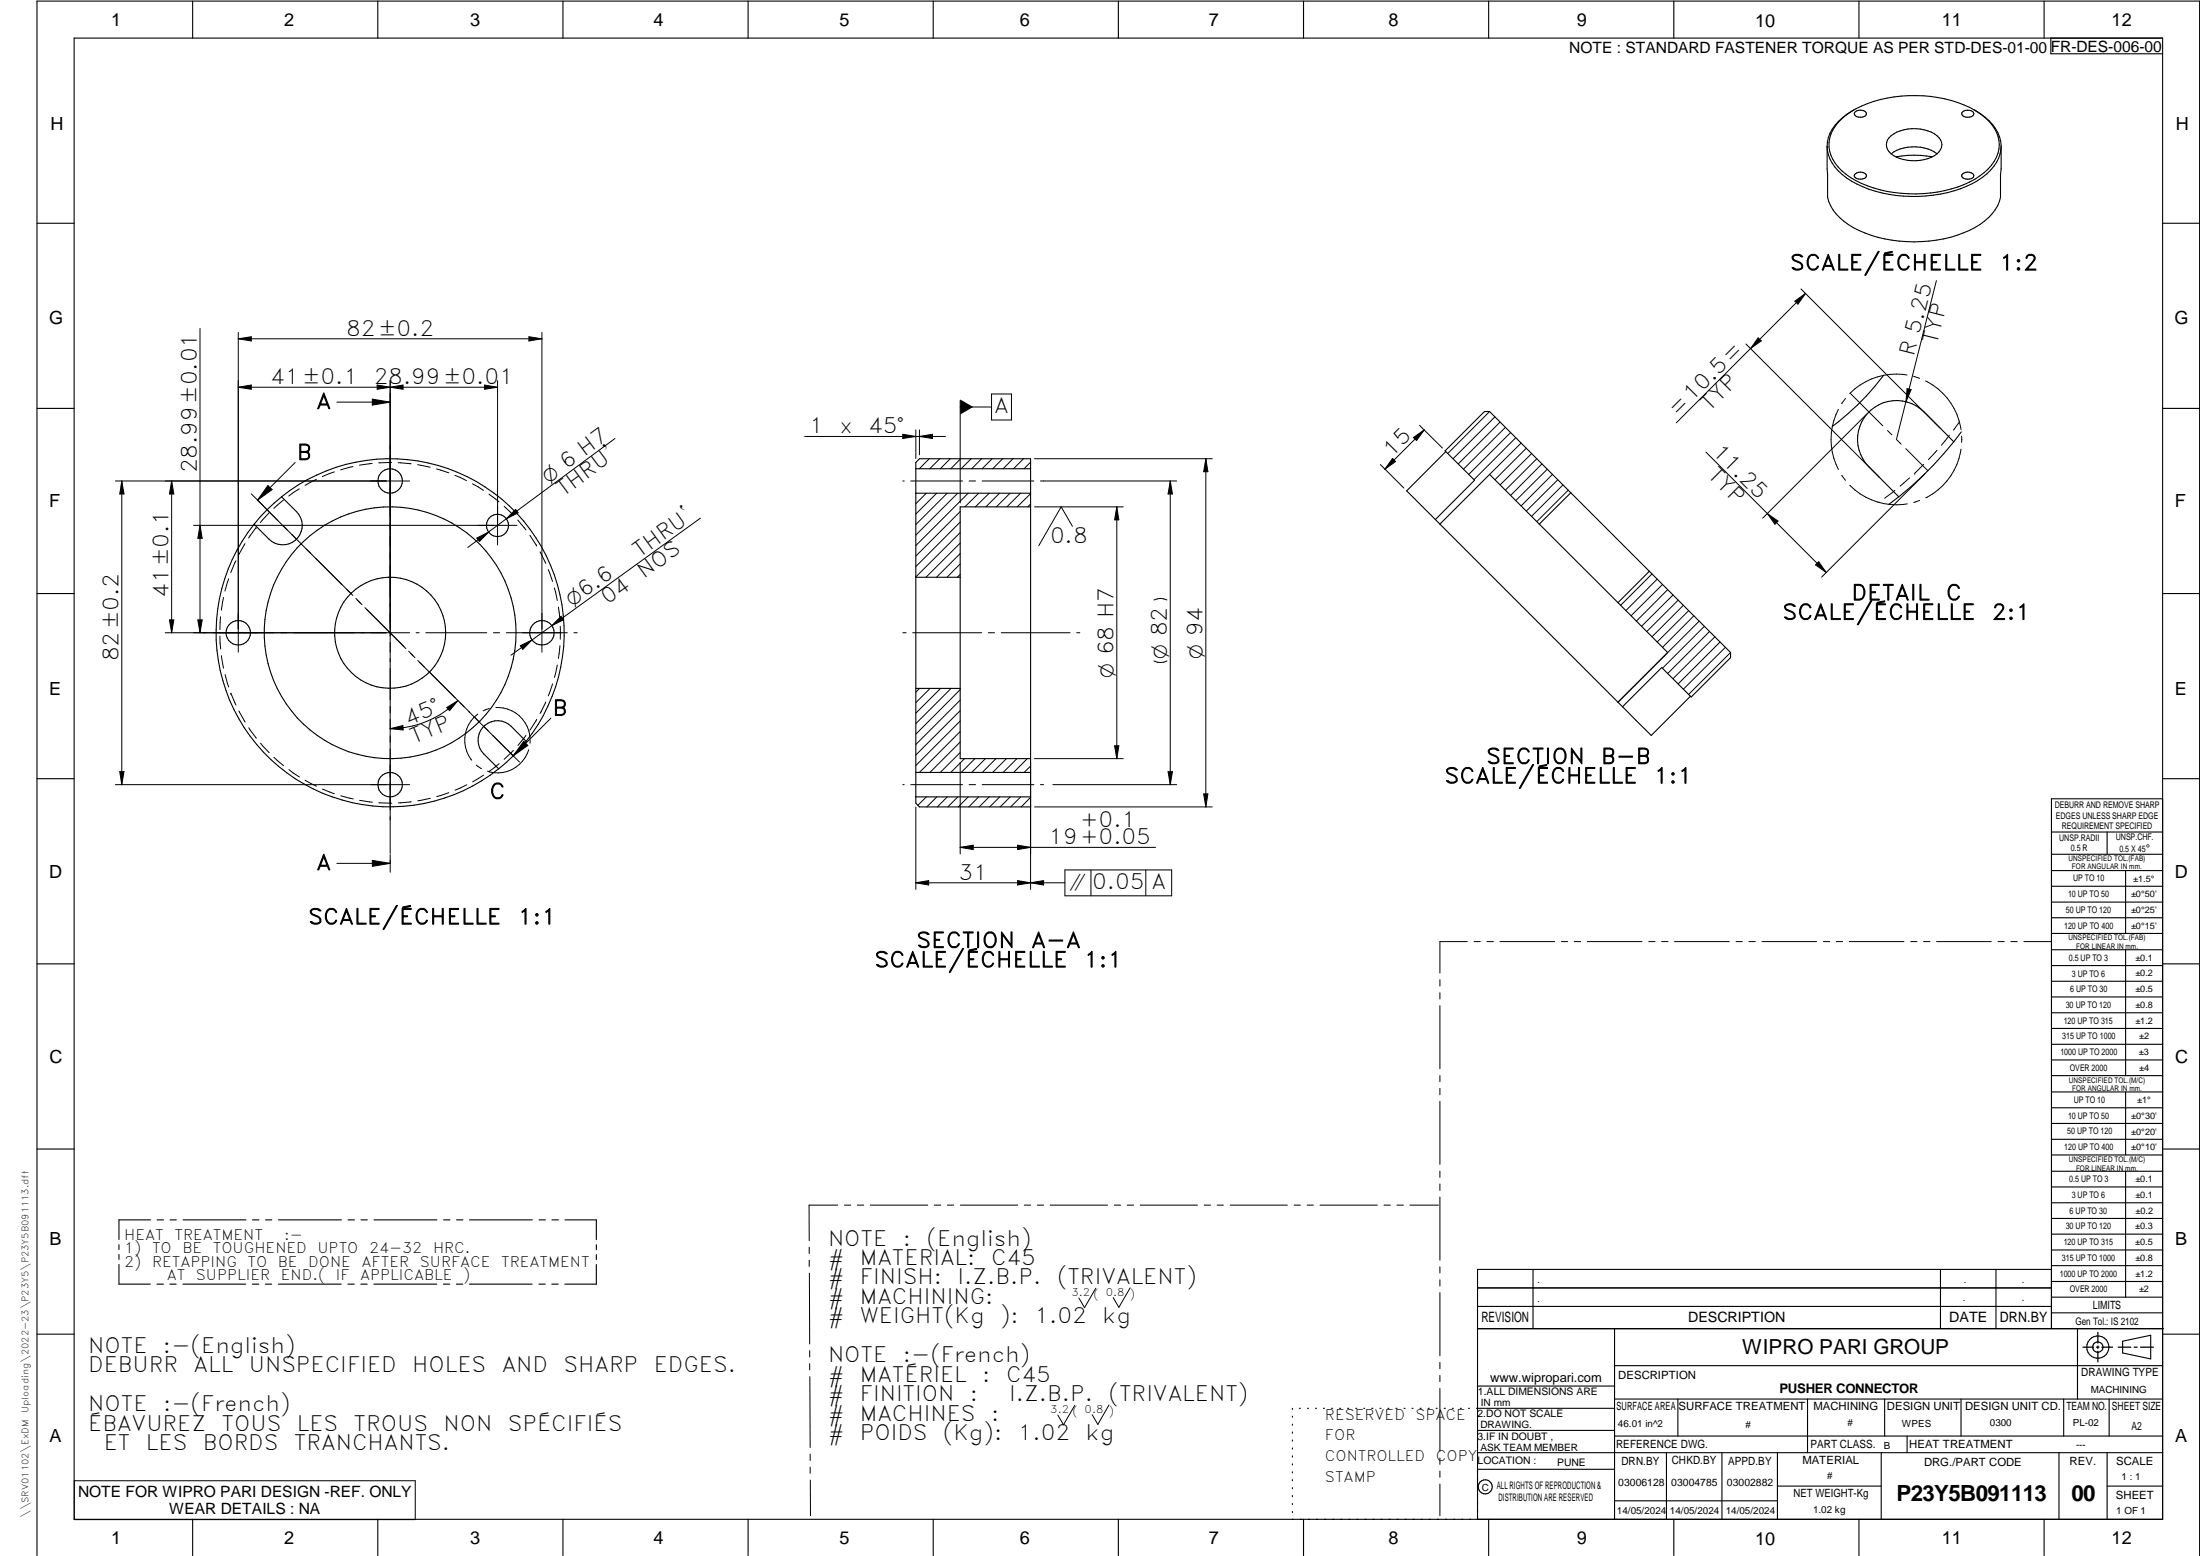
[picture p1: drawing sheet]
<svg xmlns="http://www.w3.org/2000/svg" width="594mm" height="420mm" viewBox="0 0 594 420" stroke-linecap="round" stroke-linejoin="round" font-family="sans-serif">
<g fill="none" stroke="#000" stroke-width=".3">
<path d="M20 10.3h564v400h-564zM52 .3v10M102 .3v10M152 .3v10M202 .3v10M252 .3v10M302 .3v10M352 .3v10M402 .3v10M452 .3v10M502 .3v10M552 .3v10"/>
<path d="M553.8 10.3v4.2h30.2M496.4 33a26.1 26.1 0 0 1 17-7 33.1 33.1 0 0 1 21.2 4.6 10.3 10.3 0 0 1 5.2 9.6 12.4 12.4 0 0 1-6.5 8.2 35.7 35.7 0 0 1-33.6-.4 11 11 0 0 1-5.8-9.5 9.2 9.2 0 0 1 2.5-5.5zM500.6 29.7a14.2 14.2 0 0 0-6.9 7.4l-.3 2.4M501.1 30.1a2.01 2.01 0 0 1 2.9 .6 1.94 1.94 0 0 1-3.2 .3l-.1-.3zM510.1 37.2a10.6 10.6 0 0 1 12.3-1 3.2 3.2 0 0 1 2 2.9 3.2 3.2 0 0 1-2 2.9 11.4 11.4 0 0 1-11.7-.5 2.96 2.96 0 0 1-.6-4.3zM530 30.1a2.01 2.01 0 0 1 3 .6 1.94 1.94 0 0 1-3.2 .3l-.1-.3zM533.1 29.7a12.4 12.4 0 0 1 7.3 9.5 10.6 10.6 0 0 1-5.1 8.7 34 34 0 0 1-23.2 4.9 27.1 27.1 0 0 1-15.7-6.7 9.6 9.6 0 0 1-3-6.6M540.4 39.5l-.2 13.8a13 13 0 0 1-6.9 8.2 36.9 36.9 0 0 1-32.8 0 13 13 0 0 1-7-8.2l-.1-13.8M501.1 46.9a1.94 1.94 0 0 1 2.9 .6 1.93 1.93 0 0 1-3.3 0zM521.8 42.3l-1.6-.2a27.8 27.8 0 0 0-8.3 .2M523.1 41.5a11.1 11.1 0 0 0-12.4 0M530 46.9a1.94 1.94 0 0 1 3 .6 1.93 1.93 0 0 1-3.3 0z"/>
<path d="M10 60.3h10M584 60.3h10M10 110.3h10M508.6 101.3a66.9 66.9 0 0 1-13.8 13.8M527.6 119.3l-8-8.1a10.5 10.5 0 0 0-14.9 0 10.5 10.5 0 0 0 0 14.9l8 8.1M527.6 119.3a93.5 93.5 0 0 1-14.9 14.9M529.6 116.6l-2 2.7M584 110.3h10M76 134.2a47 47 0 0 1 62.6 3.4 47 47 0 0 1 3.5 62.6M76 134.2a46 46 0 0 0-7.4 7.4M76 134.2l4.1 4a5.3 5.3 0 0 1 0 7.4 5.3 5.3 0 0 1-7.5 0l-4-4M247.3 126.6h31"/>
<path d="M247.3 133.2h31M248.3 123.9h30v94h-30l-1-1v-92zM278.3 136.9h-19v68h19M390.4 121.9l-10.5 10.6 8.9 9M424.2 133.1l-8.5 8.4M512.7 134.2l-2.6 2M68.6 141.6a47 47 0 0 0 3.5 62.5 47 47 0 0 0 62.6 3.5M247.3 155.9h12M387.6 140.3l10.6-10.6-8-7.9 10.6-10.7h1.4l43.2 43.2M388.8 141.5l13.4-13.4 34.7 34.6M388.8 141.5l48.1 48.1M445.4 154.3l-8.5 8.4"/>
<path d="M445.4 154.3l21.9 21.9v1.4l-10.6 10.6-8-7.9-10.6 10.5M10 160.3h10M436.9 162.7l13.4 13.5-13.4 13.4M584 160.3h10M247.3 185.9h12M436.9 189.6l1.2 1.2M456.5 188l-10.6 10.6-7.8-7.8M10 210.3h10M142.1 200.2a46 46 0 0 1-7.4 7.4M142.1 200.2l-4.1-4.1a5.3 5.3 0 0 0-7.4 .1 5.3 5.3 0 0 0 0 7.4l4.1 4M247.3 208.6h31M247.3 215.2h31"/>
<path d="M584 215.7h-30v143.1M584 210.3h10M554 224.7h30M554 230.7h30M554 235.1h30M554 239.3h30M569 224.7v6M574 235.1v17M554 243.6h30M554 247.8h30M554 252.1h30M554 256.5h30"/>
<path d="M574 256.5v33.9M10 260.3h10M554 260.7h30M554 265h30M554 269.2h30M554 273.5h30M554 277.7h30M584 260.3h10M554 282h30M554 286.2h30M554 290.4h30M554 294.9h30"/>
<path d="M554 299.1h30M574 294.9v17M10 310.3h10M554 303.4h30M554 307.6h30M554 311.9h30M554 316.3h30M574 316.3v34M584 310.3h10M32.1 336.1v1.3M32.1 338.8v1.3M40.6 329.4h-8.5v5.3"/>
<path d="M42.4 329.4h1.7M45.9 329.4h1.7M49.4 329.4h17M68.2 329.4h1.7M71.7 329.4h1.7M75.2 329.4h17M94 329.4h1.7M97.5 329.4h1.7M101 329.4h17M119.8 329.4h1.7M123.3 329.4h1.7M126.8 329.4h17"/>
<path d="M145.6 329.4h1.7M149 329.4h1.8M152.6 329.4h8.4v5.3M161 336.1v1.3M161 338.8v1.3M554 320.5h30M554 324.8h30M554 329h30M554 333.2h30M554 337.5h30M32.1 341.4v5.4h8.5M42.4 346.8h1.7"/>
<path d="M45.9 346.8h1.7M49.4 346.8h17M68.1 346.8h1.8M71.7 346.8h1.7M75.2 346.8h17M93.9 346.8h1.8M97.4 346.8h1.7M101 346.8h16.9M119.8 346.8h1.6M123.2 346.8h1.8M126.7 346.8h17M145.5 346.8h1.7"/>
<path d="M149 346.8h1.7M161 341.5v5.3h-8.5M399 358.8h185.2M399 352.8h155M399 347.8h155M414 342.8v16M436 358.8v51.5M524 342.8v16M539 342.8v16M554 341.8h30M554 346h30M554 350.3h30"/>
<path d="M554 354.5h30M554 342.8h-155v67.5M561 358.8v19M10 360.3h10M399 374.3h37M436 377.8h148M453.1 377.8v10M488.1 377.8v14.5M508.9 377.8v10M529.5 377.8v10M557.3 377.8v10M569.5 377.8v10"/>
<path d="M573.2 362.2l7.6-1.6v6.3l-7.6-1.6zM584 368.8h-148M584 360.3h10M349 380.3v.3M349 382.4v.3M349 384.6v.3M349 386.7v.3M349 388.8v.3M349 391v.3M349 393.1v.3M349 395.3v.3M349 397.4v.3"/>
<path d="M349 399.5v.3M350.9 380.3h.2M353.1 380.3h.2M355.2 380.3h.3M357.4 380.3h.3M359.6 380.3h.3M361.7 380.3h.3M363.9 380.3h.3M366.1 380.3h.3M368.3 380.3h.2M370.4 380.3h.3M372.6 380.3h.3"/>
<path d="M374.8 380.3h.3M376.9 380.3h.4M379.1 380.3h.3M381.3 380.3h.3M383.4 380.3h.4M385.6 380.3h.3M387.8 380.3h.3M390 380.3h.3M392.2 380.3h.3M394.3 380.3h.3M396.5 380.3h.3M398.7 380.3h37.3"/>
<path d="M399 396.7h37M399 392.3h185M399 386.2h37M436 387.8h148M450 392.3v18M465 392.3v18M480 392.3v18M508 392.3v18M515 387.8v4.5M556 392.3v18M569 392.3v18M52 410.3v9.7"/>
<path d="M102 410.3v9.7M152 410.3v9.7M202 410.3v9.7M252 410.3v9.7M302 410.3v9.7M349 401.7v.3M349 403.8v.4M349 406v.3M349 408.1v.3M352 410.3v9.7M402 410.3v9.7M436 405.3h44"/>
<path d="M452 410.3v9.7M480 401.3h28M502 410.3v9.7M552 410.3v9.7M569 401.3h15M10 420v-419.7h584v419.7"/>
<circle cx="105.3" cy="129.9" r="3.3"/>
<circle cx="134.3" cy="141.9" r="3"/>
<circle cx="64.3" cy="170.9" r="3.3"/>
<circle cx="105.3" cy="170.9" r="34"/>
<circle cx="105.4" cy="170.9" r="15"/>
<circle cx="146.3" cy="170.9" r="3.3"/>
<circle cx="105.3" cy="211.9" r="3.3"/>
<circle cx="566.5" cy="363.7" r="1.39"/>
<circle cx="566.5" cy="363.8" r="3"/>
<circle cx="401.1" cy="401.5" r="1.9"/>
</g>
<g fill="none" stroke="#000" stroke-width=".27">
<path d="M486.3 78l37.6 37.6M487.5 79.2l-34.8 35M522.9 75.8l-10.8 42.9 1.3 1.2M54 88.7v82.2M64.3 91.5h82M64.3 91.5l3.6-.6v1.2zM64.3 89.7v86.4M142.8 90.9l3.5 .6-3.5 .6zM146.3 89.7v86.4M471.5 92.9l36 36M474.8 91.2l.8 .8-2.9 2.1zM484.7 81.3l2.8-2.1-2 2.9z"/>
<path d="M64.3 104.6l3.6-.6v1.1zM64.3 104.6h70.1M91 108.6h14.4M100.5 107.8l4.9 .8-4.9 .8zM101.8 104l3.6 .6-3.6 .5zM105.4 102.8v127.7M105.4 104.6l3.4-.6v1.1zM130.8 104l3.6 .6-3.6 .5zM134.4 102.8v44.4M166.1 118.4l-39.8 29.4M217.3 117.9h38M243.8 117.3l3.5 .6-3.5 .5z"/>
<path d="M247.3 116.1v7.7M248.3 116.1v6.7M248.3 117.9l3.5-.6v1.1zM259.3 108.2v27.6M259.3 109.9h8.5M267.8 106.4h5.3v7h-5.3zM381.7 118.2l2.9-2.1-2.1 2.9zM383.3 114.9l6.2 6.1M384.6 116.1l-10.6 10.6M402.2 111.1l-11.3 11.4M403.7 112.6l-11.3 11.3M405.1 114l-11.3 11.3"/>
<path d="M406.5 115.4l-11.3 11.3M407.9 116.8l-11.3 11.3M409.3 118.2l-11.3 11.3M410.8 119.6l-8.6 8.5M496.4 110.5a17.6 17.6 0 0 0 0 16.3M498.3 107.6l-1 1.4M499.6 106.2l-.1 .1M499.6 106.2l8.8 8.8M503.9 112l-27.9 27.9M509.7 116.2l1.2 1.2M515 101.3a17.6 17.6 0 0 0-15.4 4.9M515 104.9l1.1 .3-1.4 3.3z"/>
<path d="M516.7 101.6l1.7 .6M520 102.9a17.3 17.3 0 0 1 9.5 13.1M526.4 117.5l-2.2 2.7M529.1 113.9l-1.5 2.2M529.7 117.8v1.7M31.2 129.9h79.4M32.9 129.9v82M32.9 129.9l.6 3.5h-1.2zM46.3 129.9v41M46.3 129.9l.6 3.5h-1.1zM67.9 133.3l3.3 3.4M69.5 135l5.6 5.6"/>
<path d="M71.4 136.9l23.9 23.9M72.3 131.1l1.2 1.1-4 2.8zM72.6 138.5l-2.3 2.6M76.5 135l-2.6 2.3M79.7 124.9l-10.2 10.1M80.8 132l-2.8 1.9M85.4 129.5l-3 1.6M90.3 127.4l-3.3 1.3M95.3 126l-3.3 .9M100.5 125.1l-3.4 .5M105.7 124.9l-3.4 .1M107.5 124.9l3.5 .3"/>
<path d="M112.8 125.5l3.4 .7M117.9 126.6l3.3 1.1M122.8 128.4l3.2 1.4M127.6 130.6l2.9 1.8M132 133.4l2.7 2.1M136.1 136.7l2.5 2.4M139.2 137.5l.7 1-3.2 1.6zM189.1 139.9l-51.1 37M243.8 129.9h.4M245.9 129.9h14M250.1 133.2l-2.8 2.8M250.9 123.9l-2.7 2.7"/>
<path d="M252.9 133.2l-5.6 5.6M253.8 123.9l-2.7 2.7M255.8 133.2l-8.5 8.4M256.6 123.9l-2.7 2.7M258.6 133.2l-11.3 11.3M259.3 138.1l-12 12.1M259.4 123.9l-2.7 2.7M261.4 133.2l-14.1 14.1M261.7 129.9h1.7M262.2 123.9l-2.7 2.7M264.3 133.2l-3.7 3.7M265.1 123.9l-2.7 2.7"/>
<path d="M265.2 129.9h14M267.1 133.2l-3.7 3.7M267.9 123.9l-2.7 2.7M269.9 133.2l-3.7 3.7M270.8 123.9l-2.8 2.7M272.7 133.2l-3.6 3.7M273.6 123.9l-2.7 2.7M275.6 133.2l-3.7 3.7M276.4 123.9l-2.7 2.7M278.3 124.8l-1.8 1.8M278.3 136.1l-.8 .8M278.3 133.3l-3.6 3.6"/>
<path d="M279.4 136.9h23.9M279.4 123.9h48M281 129.9h36.7M301.6 136.9l.5 3.5h-1.1zM301.6 136.9v68M316 129.9l.6 3.5h-1.2zM316 129.9v82M325.6 123.9l.6 3.5h-1.2zM325.6 123.9v94M372.7 125.4l6.4 6.4M376 123.8l.8 .8-2.8 2.1zM412.2 121l-8.5 8.5"/>
<path d="M413.6 122.5l-8.5 8.4M415 123.9l-8.5 8.4M416.4 125.3l-8.5 8.5M417.8 126.7l-8.5 8.5M419.2 128.1l-8.4 8.5M420.7 129.5l-8.5 8.5M422.1 130.9l-8.5 8.5M423.5 132.3l-8.5 8.5M460.7 122.1l32.4 32.5M477.3 138.7l2.8 2-.8 .9zM497.4 128.4l.9 1.3M499.5 131.1a17.8 17.8 0 0 0 15.5 5"/>
<path d="M507.5 135.6l-.1 .1M511.7 132.4l-2.8 2.1M514.6 121.2l6 5.9M515.7 129l-2.6 2.3M517.1 127.8h.1M518.4 135.1l-1.6 .6M519.5 125.4l-2.4 2.4M519.8 127.9l-27.9 27.9M523.1 121.6l-2.4 2.5M529.5 121.3a17.3 17.3 0 0 1-9.5 13.1M52.3 141.9h87.3M54 141.9l.6 3.5h-1.2z"/>
<path d="M61.8 156.3l-1.1 3.3M63.7 151.4l-1.4 3.2M66.2 146.8l-1.7 3M69.1 142.5h.1M69.1 142.5l-2 2.8M78.8 144.3l1.2 1.2M82.7 148.3l1.2 1.1M93.6 159.1l1.2 1.2M128.8 145.3l3.1-1.6-2.5 2.5zM139.8 140.4l2.2 2.7M143.1 144.6l1.8 2.8M145.8 149l1.6 3.1"/>
<path d="M148 153.8l1.2 3.2M149.7 158.7l.8 3.4M259.3 155.1l-.8 .8M259.3 152.3l-3.6 3.6M259.3 141l-12 12M259.3 143.8l-12 12M259.3 146.6l-9.2 9.3M259.3 149.5l-6.4 6.4M289.6 142.1l-3.1-5.2-6 10.5M446.1 155l-8.5 8.4M447.5 156.4l-8.5 8.5M448.9 157.8l-8.5 8.5"/>
<path d="M450.3 159.2l-8.4 8.5M490.3 152.5l.8-.8 2 2.9zM44.6 170.9h66M45.8 167.4h1.1l-.6 3.5zM53.4 167.4h1.2l-.6 3.5zM59.4 171.8l.2 3.5M59.6 166.5l-.2 3.5M59.8 177l.6 3.4M60.4 161.3l-.6 3.5M96.1 161.6l1.2 1.2M96.5 162.1l1.2 1.2M98.5 164.1l11.1 11"/>
<path d="M110.4 175.9l1.1 1.2M110.9 176.4l1.1 1.2M112.3 170.9h.9M112.8 178.4l27.5 27.4M115 170.9h16.4M133.2 170.9h1.7M136.7 170.9h16.5M140.5 174.4l3.2-1.6-2.5 2.5zM150.5 179.6l-.8 3.3M150.8 163.9l.4 3.4M151.2 174.4l-.4 3.4M151.3 169.1v3.5"/>
<path d="M151.5 166.4l.7 .9-3.2 1.7zM155 170.9h.9M243.8 170.9h.9M246.5 170.9h18.6M266.9 170.9h1.7M270.4 170.9h18.6M290.7 170.9h.9M311.6 162a3.9 3.9 0 0 1 3.5 0M311.6 178.5a3.9 3.9 0 0 0 3.5 0M451.8 160.7l-8.5 8.4M453.2 162.1l-8.5 8.4M454.6 163.4l-8.5 8.6"/>
<path d="M456 164.9l-8.5 8.5M457.4 166.3l-8.5 8.5M458.8 167.7l-21.9 21.9M460.2 169.1l-11.3 11.3M461.6 170.5l-11.3 11.4M463.1 172l-11.3 11.3M464.5 173.4l-11.3 11.3M465.9 174.8l-11.3 11.3M467.3 176.2l-11.3 11.3M60.8 182.2l1 3.3M62.4 187.2h.1M62.4 187.2l1.3 3.2"/>
<path d="M64.5 192l1.7 3M67.2 196.5l2 2.8M105.4 196.8l3.4-.9 .1 1.2zM120.6 191.1l3-1.9-2.2 2.7zM123.6 189.2a26 26 0 0 1-18.2 7.6M128.1 193.6l1.2 1.3M129 192.8a8.8 8.8 0 0 0-1.6 12.5M130.6 196.1l1.2 1.2M132.1 191.3l-1.6 .6M133.9 191.1a8.8 8.8 0 0 1 9.3 8.4M142 198.6l-2.1 2.7M143.2 199.9l-.1 .8"/>
<path d="M144.9 194.2l-1.8 2.9M147.4 189.6l-1.6 3.1M148.8 193.9l-10.2 10.2M149.2 184.7l-1.2 3.2M248.3 185.9l-1 1M251.2 185.9l-3.9 3.8M254 185.9l-6.7 6.7M256.8 185.9l-9.5 9.5M259.3 186.2l-12 12M259.3 189.1l-12 11.9M259.3 191.9l-12 12M259.3 194.7l-12 12"/>
<path d="M259.3 197.5l-11 11.1M31.2 211.9h79.4M32.3 208.4h1.2l-.6 3.5zM70.4 200.7l2.3 2.5M73.9 204.5l2.7 2.3M78 207.8l2.8 2M82.4 210.7l3.1 1.6M87.1 213.1l3.2 1.2M92 214.9l3.4 .8M97.1 216.1l3.4 .5M102.3 216.7l3.5 .2M111 216.5l-3.4 .3"/>
<path d="M116.2 215.6l-3.4 .6M121.2 214l-3.3 1.1M126 211.9l-3.1 1.5M128.6 206.6l1.4 1M130.6 209.3l-3 1.8M134.8 206.2l-2.7 2.1M138 203.5l.6 .6M138.6 202.6l-2.5 2.4M141.4 200.2l1.1 1.1-3.9 2.8zM142.8 202.4a8.7 8.7 0 0 1-11.2 5.8M243.8 211.9h.4M245.9 211.9h14"/>
<path d="M247.3 217.9v22.3M250.1 215.2l-2.2 2.3M253 215.2l-2.7 2.7M255.8 215.2l-2.7 2.7M258.6 215.2l-2.7 2.7M259.3 200.4l-8.2 8.2M259.3 203.2l-5.4 5.4M259.3 205.9v24.7M260.5 204.9l-3.8 3.7M261.4 215.2l-2.6 2.7M261.7 211.9h1.7M263.3 204.9l-3.7 3.7"/>
<path d="M264.3 215.2l-2.7 2.7M265.2 211.9h14M266.1 204.9l-3.7 3.7M267.1 215.2l-2.7 2.7M268.9 204.9l-3.6 3.7M270 215.2l-2.8 2.7M271.8 204.9l-3.8 3.7M272.8 215.2l-2.7 2.7M274.6 204.9l-3.7 3.7M275.6 215.2l-2.7 2.7M277.4 204.9l-3.7 3.7M278.3 206.8l-1.7 1.8"/>
<path d="M278.3 215.3l-2.5 2.6M278.3 205.9v34.3M279.4 204.9h23.9M279.4 217.9h48M281 211.9h.8M284.3 211.9h33.4M301 201.4h1.1l-.5 3.5zM315.4 208.4h1.2l-.6 3.5zM325 214.4h1.2l-.6 3.5zM91 233.1h14.4M100.5 232.3l4.9 .8-4.9 .8zM105.4 230.8v4.7"/>
<path d="M247.3 238.4h40.3M247.3 238.4l3.5-.6v1.2zM259.3 228.8l3.5-.6v1.2zM259.3 228.8h52.7M274.8 237.8v1.2l7-1.2v1.2zM274.8 228.2l3.5 .6-3.5 .6zM287.6 234.9h28.8v7h-28.8zM294.6 234.9v7M309.4 234.9v7M396.2 254.3h-7.4v8.5M398.1 254.3h1.6M401.5 254.3h1.8"/>
<path d="M405 254.3h14.8M421.6 254.3h1.7M425.1 254.3h1.7M428.6 254.3h14.8M445.2 254.3h1.7M448.7 254.3h1.7M452.2 254.3h14.8M468.8 254.3h1.7M472.3 254.3h1.7M475.8 254.3h14.8M492.4 254.3h1.7M495.8 254.3h1.8"/>
<path d="M499.4 254.3h14.7M516 254.3h1.6M519.4 254.3h1.8M522.9 254.3h14.8M539.5 254.3h1.7M543 254.3h1.7M546.5 254.3h7.4M388.8 264.5v1.8M388.8 268.1v1.6M388.8 271.6v17M388.8 290.4v1.7M388.8 293.9v1.7"/>
<path d="M388.8 297.4v17M388.8 316.2v1.7M388.8 319.7v1.7M218.5 336.8v1.7M226.2 325.4h-7.7v9.6M228 325.4h1.7M231.5 325.4h1.7M235 325.4h15.5M252.3 325.4h1.7M255.8 325.4h1.7M259.3 325.4h15.5M276.6 325.4h1.7"/>
<path d="M280.1 325.4h1.7M283.6 325.4h15.5M300.9 325.4h1.7M304.4 325.4h1.7M307.9 325.4h15.5M325.2 325.4h1.7M328.7 325.4h1.7M332.2 325.4h15.4M349.5 325.4h1.6M353 325.4h1.7M356.4 325.4h15.5M373.7 325.4h1.7"/>
<path d="M377.2 325.4h1.8M380.7 325.4h7.7M388.8 323.2v17.1M218.5 340.3v1.7M218.6 343.8v19.1M295.9 347.9l-3 5.2-1.6-2.6M305.2 347.8l-3.1 5.2-1.5-2.6M388.8 342.1v1.6M388.8 345.6v1.7M388.8 349v17.1M218.6 364.7v1.7M218.6 368.2v1.7"/>
<path d="M218.7 371.7l.1 19.2M290.2 379.5l-3 5.2-1.5-2.6M299.5 379.4l-3 5.2-1.6-2.6M388.8 367.9v1.7M388.8 371.4v1.7M388.8 374.9v17M20.1 399.8h92v10.5h-92zM218.8 392.6v1.8M218.8 396.2v1.6M218.8 399.7l.1 9.6M388.8 393.7v1.7M388.8 397.2v1.7"/>
<path d="M388.8 400.7v8.6"/>
</g>
<path d="M566.5 359.7v3M562.5 363.8h2.9M566.1 363.8h.7M566.5 363.4v.7M566.5 364.9v2.8M567.6 363.8h2.9M572 363.8h3.4M576.3 363.8h.8M578 363.8h3.5" fill="none" stroke="#000" stroke-width=".34"/>
<g fill="#000">
<path d="M64.3 91.5l3.6-.6v1.2zM142.8 90.9l3.5 .6-3.5 .6zM474.8 91.2l.8 .8-2.9 2.1zM484.7 81.3l2.8-2.1-2 2.9zM64.3 104.6l3.6-.6v1.1zM100.5 107.8l4.9 .8-4.9 .8zM101.8 104l3.6 .6-3.6 .5zM105.4 104.6l3.4-.6v1.1zM130.8 104l3.6 .6-3.6 .5zM243.8 117.3l3.5 .6-3.5 .5zM248.3 117.9l3.5-.6v1.1zM259.3 107.9l3.5 2-3.5 2z"/>
<path d="M381.7 118.2l2.9-2.1-2.1 2.9zM515 104.9l1.1 .3-1.4 3.3zM32.9 129.9l.6 3.5h-1.2zM46.3 129.9l.6 3.5h-1.1zM72.3 131.1l1.2 1.1-4 2.8zM139.2 137.5l.7 1-3.2 1.6zM316 129.9l.6 3.5h-1.2zM325.6 123.9l.6 3.5h-1.2zM376 123.8l.8 .8-2.8 2.1zM54 141.9l.6 3.5h-1.2zM128.8 145.3l3.1-1.6-2.5 2.5zM301.6 136.9l.5 3.5h-1.1z"/>
<path d="M477.3 138.7l2.8 2-.8 .9zM490.3 152.5l.8-.8 2 2.9zM45.8 167.4h1.1l-.6 3.5zM53.4 167.4h1.2l-.6 3.5zM140.5 174.4l3.2-1.6-2.5 2.5zM151.5 166.4l.7 .9-3.2 1.7zM105.4 196.8l3.4-.9 .1 1.2zM120.6 191.1l3-1.9-2.2 2.7zM32.3 208.4h1.2l-.6 3.5zM141.4 200.2l1.1 1.1-3.9 2.8zM301 201.4h1.1l-.5 3.5zM315.4 208.4h1.2l-.6 3.5z"/>
<path d="M325 214.4h1.2l-.6 3.5zM100.5 232.3l4.9 .8-4.9 .8zM247.3 238.4l3.5-.6v1.2zM259.3 228.8l3.5-.6v1.2zM274.8 237.8l3.5 .6-3.5 .6zM274.8 228.2l3.5 .6-3.5 .6zM278.3 238.4l3.5-.6v1.2z"/>
</g>
<g font-size="6">
<text x="512.1" y="405.2">P23Y5B091113</text>
<text x="559.4" y="405.2">00</text>
</g>
<g font-size="5.7">
<text x="483.4" y="72.9">SCALE/ÉCHELLE</text>
<text x="539.9" y="72.9">1:2</text>
<text x="93.5" y="90.6">82±0.2</text>
<text x="523" y="93.3" transform="rotate(-76 523 93.3)">TYP</text>
<text x="516.8" y="96.3" transform="rotate(-76 516.8 96.3)">R 5.25</text>
<text x="73" y="103.7">41±0.1</text>
<text x="100.9" y="103.7">28.99±0.01</text>
<text x="85.4" y="110.4">A</text>
<text x="268.5" y="111.6">A</text>
<text x="452.9" y="112.7" transform="rotate(-45 452.9 112.7)">=10.5=</text>
<text x="461.6" y="111.3" transform="rotate(-45 461.6 111.3)">TYP</text>
<text x="218.5" y="117">1</text>
<text x="226.7" y="117">x</text>
<text x="234.5" y="117">45°</text>
<text x="80.2" y="124.2">B</text>
<text x="375.9" y="123.6" transform="rotate(-45 375.9 123.6)">15</text>
<text x="462.1" y="122.3" transform="rotate(45 462.1 122.3)">11.25</text>
<text x="53.1" y="127.8" transform="rotate(-90 53.1 127.8)">28.99±0.01</text>
<text x="460.9" y="128.5" transform="rotate(45 460.9 128.5)">TYP</text>
<text x="152.1" y="134.2" transform="rotate(-36 152.1 134.2)">THRU'</text>
<text x="283.5" y="146.5">0.8</text>
<text x="172.7" y="150.7" transform="rotate(-36 172.7 150.7)">THRU`</text>
<text x="45.5" y="161.4" transform="rotate(-90 45.5 161.4)">41±0.1</text>
<text x="173.9" y="156.4" transform="rotate(-36 173.9 156.4)">NOS</text>
<text x="164.1" y="163.4" transform="rotate(-36 164.1 163.4)">04</text>
<text x="481.3" y="167.3">SCALE/ÉCHELLE</text>
<text x="499.9" y="162.1">DETAIL</text>
<text x="525.5" y="162.1">C</text>
<text x="537.9" y="167.3">2:1</text>
<text x="32" y="178.6" transform="rotate(-90 32 178.6)">82±0.2</text>
<text x="110.2" y="195.9" transform="rotate(-22 110.2 195.9)">45°</text>
<text x="149.2" y="193.2">B</text>
<text x="111.8" y="201" transform="rotate(-22 111.8 201)">TYP</text>
<text x="401.3" y="206.2">SECTION</text>
<text x="432.3" y="206.2">B-B</text>
<text x="132.2" y="215.7">C</text>
<text x="390.1" y="211.5">SCALE/ÉCHELLE</text>
<text x="446.6" y="211.5">1:1</text>
<text x="283.1" y="228">19+0.05</text>
<text x="291.7" y="223.4">+0.1</text>
<text x="85.4" y="234.9">A</text>
<text x="258.9" y="237.5">31</text>
<text x="294.9" y="240.2">0.05 A</text>
<text x="83.2" y="249.6">SCALE/ÉCHELLE</text>
<text x="139.8" y="249.6">1:1</text>
<text x="247.4" y="255.9">SECTION</text>
<text x="278.5" y="255.9">A-A</text>
<text x="236.1" y="261.2">SCALE/ÉCHELLE</text>
<text x="292.7" y="261.2">1:1</text>
<text x="223.6" y="336.3">NOTE</text>
<text x="223.6" y="341.6">#</text>
<text x="232.2" y="341.6">MATERIAL:</text>
<text x="243.8" y="336.3">:</text>
<text x="250.2" y="336.3">(English)</text>
<text x="267.6" y="341.6">C45</text>
<text x="223.6" y="346.8">#</text>
<text x="232.2" y="346.8">FINISH:</text>
<text x="258.6" y="346.8">I.Z.B.P.</text>
<text x="285.4" y="346.8">(TRIVALENT)</text>
<text x="223.6" y="352.1">#</text>
<text x="232.2" y="352.1">MACHINING:</text>
<text x="223.6" y="357.3">#</text>
<text x="232.2" y="357.3">WEIGHT(Kg</text>
<text x="270.1" y="357.3">):</text>
<text x="279.3" y="357.3">1.02</text>
<text x="297.6" y="357.3">kg</text>
<text x="23.8" y="365.3">NOTE</text>
<text x="44" y="365.3">:-(English)</text>
<text x="23.8" y="370.5">DEBURR</text>
<text x="52.3" y="370.5">ALL</text>
<text x="67.2" y="370.5">UNSPECIFIED</text>
<text x="111.3" y="370.5">HOLES</text>
<text x="135.5" y="370.5">AND</text>
<text x="152.1" y="370.5">SHARP</text>
<text x="176.5" y="370.5">EDGES.</text>
<text x="223.6" y="367.8">NOTE</text>
<text x="243.8" y="367.8">:-(French)</text>
<text x="223.6" y="373.1">#</text>
<text x="232.2" y="373.1">MATÉRIEL</text>
<text x="265.2" y="373.1">:</text>
<text x="271.7" y="373.1">C45</text>
<text x="23.8" y="381">NOTE</text>
<text x="44" y="381">:-(French)</text>
<text x="223.6" y="378.3">#</text>
<text x="223.6" y="383.6">#</text>
<text x="232.2" y="378.3">FINITION</text>
<text x="232.2" y="383.6">MACHINES</text>
<text x="261.9" y="378.3">:</text>
<text x="267.6" y="383.6">:</text>
<text x="272.5" y="378.3">I.Z.B.P.</text>
<text x="299.4" y="378.3">(TRIVALENT)</text>
<text x="23.8" y="386.3">ÉBAVUREZ</text>
<text x="59.8" y="386.3">TOUS</text>
<text x="80.1" y="386.3">LES</text>
<text x="95.5" y="386.3">TROUS</text>
<text x="119.8" y="386.3">NON</text>
<text x="137.2" y="386.3">SPÉCIFIÉS</text>
<text x="223.6" y="388.8">#</text>
<text x="232.2" y="388.8">POIDS</text>
<text x="254.6" y="388.8">(Kg):</text>
<text x="274.8" y="388.8">1.02</text>
<text x="293.1" y="388.8">kg</text>
<text x="28" y="391.5">ET</text>
<text x="39.4" y="391.5">LES</text>
<text x="54.8" y="391.5">BORDS</text>
<text x="79.4" y="391.5">TRANCHANTS.</text>
</g>
<text font-size="5.6" x="470.5" y="365.5">WIPRO PARI GROUP</text>
<g font-size="5.4">
<text x="148.1" y="130.6" transform="rotate(-36 148.1 130.6)">O 6 H7</text>
<text x="154.5" y="163.9" transform="rotate(-36 154.5 163.9)">O6.6</text>
<text x="315.1" y="177.9" transform="rotate(-90 315.1 177.9)">O 82</text>
<text x="324.7" y="177.9" transform="rotate(-90 324.7 177.9)">O 94</text>
<text x="300.7" y="183.1" transform="rotate(-90 300.7 183.1)">O 68 H7</text>
<text x="288.8" y="240.2">i</text>
</g>
<g font-size="4.9">
<text x="30" y="6.9">1</text>
<text x="76.7" y="6.9">2</text>
<text x="127" y="6.9">3</text>
<text x="176.5" y="6.9">4</text>
<text x="226.7" y="6.9">5</text>
<text x="275.4" y="6.9">6</text>
<text x="326.4" y="6.9">7</text>
<text x="375" y="6.9">8</text>
<text x="425.8" y="6.9">9</text>
<text x="473.9" y="7.3">10</text>
<text x="524.3" y="6.9">11</text>
<text x="570.2" y="6.9">12</text>
<text x="13.6" y="35.1">H</text>
<text x="587.6" y="35.1">H</text>
<text x="13.2" y="87.5">G</text>
<text x="587.2" y="87.5">G</text>
<text x="13.2" y="137">F</text>
<text x="587.2" y="137">F</text>
<text x="13.2" y="187.6">E</text>
<text x="587.2" y="187.6">E</text>
<text x="13.2" y="237">D</text>
<text x="587.2" y="237">D</text>
<text x="13.4" y="287.1">C</text>
<text x="587.4" y="287.1">C</text>
<text x="13.4" y="336.2">B</text>
<text x="587.4" y="336.2">B</text>
<text x="13.4" y="389.3">A</text>
<text x="587.4" y="389.3">A</text>
<text x="30" y="416.9">1</text>
<text x="76.7" y="416.9">2</text>
<text x="127" y="416.9">3</text>
<text x="176.5" y="416.9">4</text>
<text x="226.7" y="416.9">5</text>
<text x="275.4" y="416.9">6</text>
<text x="326.4" y="416.9">7</text>
<text x="375" y="416.9">8</text>
<text x="425.8" y="416.9">9</text>
<text x="473.9" y="417.3">10</text>
<text x="524.3" y="416.9">11</text>
<text x="570.2" y="416.9">12</text>
</g>
<g font-size="4.2">
<text x="423.7" y="14.3">NOTE : STANDARD FASTENER TORQUE AS PER STD-DES-01-00</text>
<text x="553.8" y="14">FR-DES-006-00</text>
<text x="21.1" y="404.3">NOTE FOR WIPRO PARI DESIGN -REF. ONLY</text>
<text x="45.7" y="408.8">WEAR DETAILS : NA</text>
</g>
<g font-size="3.9">
<text x="33.6" y="334.8">HEAT</text>
<text x="47.1" y="334.8">TREATMENT</text>
<text x="76.7" y="334.8">:-</text>
<text x="33.6" y="338.4">1)</text>
<text x="41.1" y="338.4">TO</text>
<text x="49.3" y="338.4">BE</text>
<text x="57.5" y="338.4">TOUGHENED</text>
<text x="85.7" y="338.4">UPTO</text>
<text x="99.7" y="338.4">24-32</text>
<text x="116.9" y="338.4">HRC.</text>
<text x="33.6" y="342">2)</text>
<text x="41.1" y="342">RETAPPING</text>
<text x="45" y="345.6">AT</text>
<text x="52.9" y="345.6">SUPPLIER</text>
<text x="66.8" y="342">TO</text>
<text x="75" y="342">BE</text>
<text x="75.8" y="345.6">END.(</text>
<text x="83.3" y="342">DONE</text>
<text x="90.7" y="345.6">IF</text>
<text x="97.3" y="345.6">APPLICABLE</text>
<text x="97.6" y="342">AFTER</text>
<text x="113.3" y="342">SURFACE</text>
<text x="125.1" y="345.6">)</text>
<text x="135.3" y="342">TREATMENT</text>
<text x="400" y="357.1">REVISION</text>
<text x="455.9" y="357.1">DESCRIPTION</text>
<text x="526.4" y="357.1">DATE</text>
<text x="540" y="357.1">DRN.BY</text>
<text x="357.8" y="383.3">RESERVED</text>
<text x="382.3" y="383.3">SPACE</text>
<text x="357.8" y="388.9">FOR</text>
<text x="357.8" y="394.5">CONTROLLED</text>
<text x="387.8" y="394.5">COPY</text>
<text x="357.8" y="400">STAMP</text>
</g>
<text font-size="3.6" x="480.5" y="376.1">PUSHER CONNECTOR</text>
<text font-size="3.5" x="402.4" y="373.3">www.wipropari.com</text>
<g font-size="3.1">
<text x="565.1" y="353.5">LIMITS</text>
<text x="562" y="371.7">DRAWING TYPE</text>
<text x="437" y="372.3">DESCRIPTION</text>
<text x="436.5" y="380.8">SURFACE AREA</text>
<text x="453.3" y="380.8">SURFACE TREATMENT</text>
<text x="489.7" y="380.8">MACHINING</text>
<text x="509.5" y="380.8">DESIGN UNIT</text>
<text x="530.6" y="380.8">DESIGN UNIT CD.</text>
<text x="558" y="380.6">TEAM NO.</text>
<text x="570.3" y="380.7">SHEET SIZE</text>
<text x="575.6" y="386.1">A2</text>
<text x="436.4" y="391.1">REFERENCE DWG.</text>
<text x="437.8" y="395.5">DRN.BY</text>
<text x="451.4" y="395.4">CHKD.BY</text>
<text x="466.6" y="395.5">APPD.BY</text>
<text x="486.7" y="395.4">MATERIAL</text>
<text x="488.9" y="390.9">PART CLASS.</text>
<text x="515.6" y="390.9">HEAT TREATMENT</text>
<text x="519.6" y="395.9">DRG./PART CODE</text>
<text x="558.9" y="395.5">REV.</text>
<text x="571.4" y="395.6">SCALE</text>
<text x="484.3" y="404.2">NET WEIGHT-Kg</text>
<text x="571.4" y="404.7">SHEET</text>
</g>
<text font-size="3" x="579.5" y="230.1">°</text>
<g font-size="2.8">
<text x="289.3" y="350.1">3.2 ( 0.8 )</text>
<text x="560.4" y="357.7">Gen Tol.: IS 2102</text>
<text x="399.1" y="376.6">1.ALL DIMENSIONS ARE</text>
<text x="283.6" y="381.7">3.2 ( 0.8 )</text>
<text x="399" y="382.7">2.DO NOT SCALE</text>
<text x="399" y="388.7">3.IF IN DOUBT ,</text>
<text x="399" y="395.4">LOCATION :</text>
<text x="420.5" y="396">PUNE</text>
<text x="404.2" y="402">ALL RIGHTS OF REPRODUCTION &amp;</text>
<text x="437" y="401.2">03006128</text>
<text x="451.3" y="401.2">03004785</text>
<text x="466.3" y="401.2">03002882</text>
<text x="404.7" y="405.4">DISTRIBUTION ARE RESERVED</text>
</g>
<g font-size="2.7">
<text x="564.6" y="376.2">MACHINING</text>
<text x="399.9" y="379.7">IN mm</text>
<text x="399.7" y="385.7">DRAWING.</text>
<text x="436.9" y="385.4">46.01 in^2</text>
<text x="471.4" y="385.5">#</text>
<text x="498.9" y="385">#</text>
<text x="513.6" y="385.3">WPES</text>
<text x="537.3" y="385.1">0300</text>
<text x="559.7" y="385.1">PL-02</text>
<text x="399.7" y="391.8">ASK TEAM MEMBER</text>
<text x="508.7" y="391.2">B</text>
<text x="560.6" y="391.1">---</text>
<text x="493.4" y="399.5">#</text>
<text x="572.8" y="399.7">1 : 1</text>
<text x="400.1" y="402.5">C</text>
<text x="436.6" y="408.7">14/05/2024</text>
<text x="450.9" y="408.8">14/05/2024</text>
<text x="466" y="408.9">14/05/2024</text>
<text x="489.6" y="408.5">1.02 kg</text>
<text x="571.4" y="408.7">1 OF 1</text>
</g>
<g font-size="2.5">
<text x="554.9" y="218.3">DEBURR AND REMOVE SHARP</text>
<text x="555.2" y="221">EDGES UNLESS SHARP EDGE</text>
<text x="556.1" y="227.1">UNSP.RADII</text>
<text x="556.8" y="223.8">REQUIREMENT SPECIFIED</text>
<text x="571.4" y="226.9">UNSP.CHF.</text>
<text x="559.2" y="229.9">0.5 R</text>
<text x="572.3" y="230.1">0.5 X 45</text>
<text x="559.8" y="238">UP TO 10</text>
<text x="576.1" y="238.1">±1.5°</text>
<text x="558.5" y="242.2">10 UP TO 50</text>
<text x="575.5" y="242.3">±0°50'</text>
<text x="557.4" y="250.7">120 UP TO 400</text>
<text x="557.9" y="246.5">50 UP TO 120</text>
<text x="575.5" y="250.7">±0°15'</text>
<text x="575.5" y="246.5">±0°25'</text>
<text x="558.7" y="259.4">0.5 UP TO 3</text>
<text x="559.5" y="263.7">3 UP TO 6</text>
<text x="576.6" y="263.6">±0.2</text>
<text x="576.6" y="259.4">±0.1</text>
<text x="559" y="267.9">6 UP TO 30</text>
<text x="576.6" y="267.9">±0.5</text>
<text x="557.8" y="272.2">30 UP TO 120</text>
<text x="576.6" y="272.2">±0.8</text>
<text x="556.9" y="280.7">315 UP TO 1000</text>
<text x="557.3" y="276.4">120 UP TO 315</text>
<text x="576.6" y="276.4">±1.2</text>
<text x="577.7" y="280.7">±2</text>
<text x="556.4" y="284.9">1000 UP TO 2000</text>
<text x="577.6" y="284.9">±3</text>
<text x="558.9" y="289.2">OVER 2000</text>
<text x="577.7" y="289.3">±4</text>
<text x="560" y="297.9">UP TO 10</text>
<text x="577.1" y="297.9">±1°</text>
<text x="558.5" y="302.1">10 UP TO 50</text>
<text x="575.5" y="302.1">±0°30'</text>
<text x="557.4" y="310.6">120 UP TO 400</text>
<text x="558.2" y="306.3">50 UP TO 120</text>
<text x="575.5" y="310.6">±0°10'</text>
<text x="575.5" y="306.4">±0°20'</text>
<text x="558.8" y="319.2">0.5 UP TO 3</text>
<text x="559.4" y="323.4">3 UP TO 6</text>
<text x="576.6" y="319.2">±0.1</text>
<text x="576.6" y="323.5">±0.1</text>
<text x="558.9" y="327.7">6 UP TO 30</text>
<text x="576.7" y="327.7">±0.2</text>
<text x="557.8" y="332">30 UP TO 120</text>
<text x="576.6" y="332">±0.3</text>
<text x="556.8" y="340.5">315 UP TO 1000</text>
<text x="557.3" y="336.3">120 UP TO 315</text>
<text x="576.6" y="336.3">±0.5</text>
<text x="576.6" y="340.5">±0.8</text>
<text x="415.2" y="346.4">.</text>
<text x="530.3" y="346.5">.</text>
<text x="545.9" y="346.4">.</text>
<text x="556.2" y="344.7">1000 UP TO 2000</text>
<text x="576.6" y="344.7">±1.2</text>
<text x="415.2" y="351.5">.</text>
<text x="530" y="351.3">.</text>
<text x="545.9" y="351.4">.</text>
<text x="558.9" y="349">OVER 2000</text>
<text x="577.6" y="349">±2</text>
</g>
<g font-size="2.4">
<text x="7.7" y="381.5" transform="rotate(-90 7.7 381.5)">Uploading\2022-23\P23Y5\P23Y5B091113.dft</text>
<text x="7.7" y="409.8" transform="rotate(-90 7.7 409.8)">\\SRV01102\ExDM</text>
</g>
<g font-size="2.1">
<text x="558.5" y="232.4">UNSPECIFIED TOL.(FAB)</text>
<text x="559.5" y="234.7">FOR ANGULAR IN mm.</text>
<text x="558.6" y="253.9">UNSPECIFIED TOL.(FAB)</text>
<text x="560.7" y="256.3">FOR LINEAR IN mm.</text>
<text x="558.7" y="292.3">UNSPECIFIED TOL.(M/C)</text>
<text x="559.6" y="294.7">FOR ANGULAR IN mm.</text>
<text x="558.7" y="313.7">UNSPECIFIED TOL.(M/C)</text>
<text x="560.6" y="316.1">FOR LINEAR IN mm.</text>
</g>
</svg>
